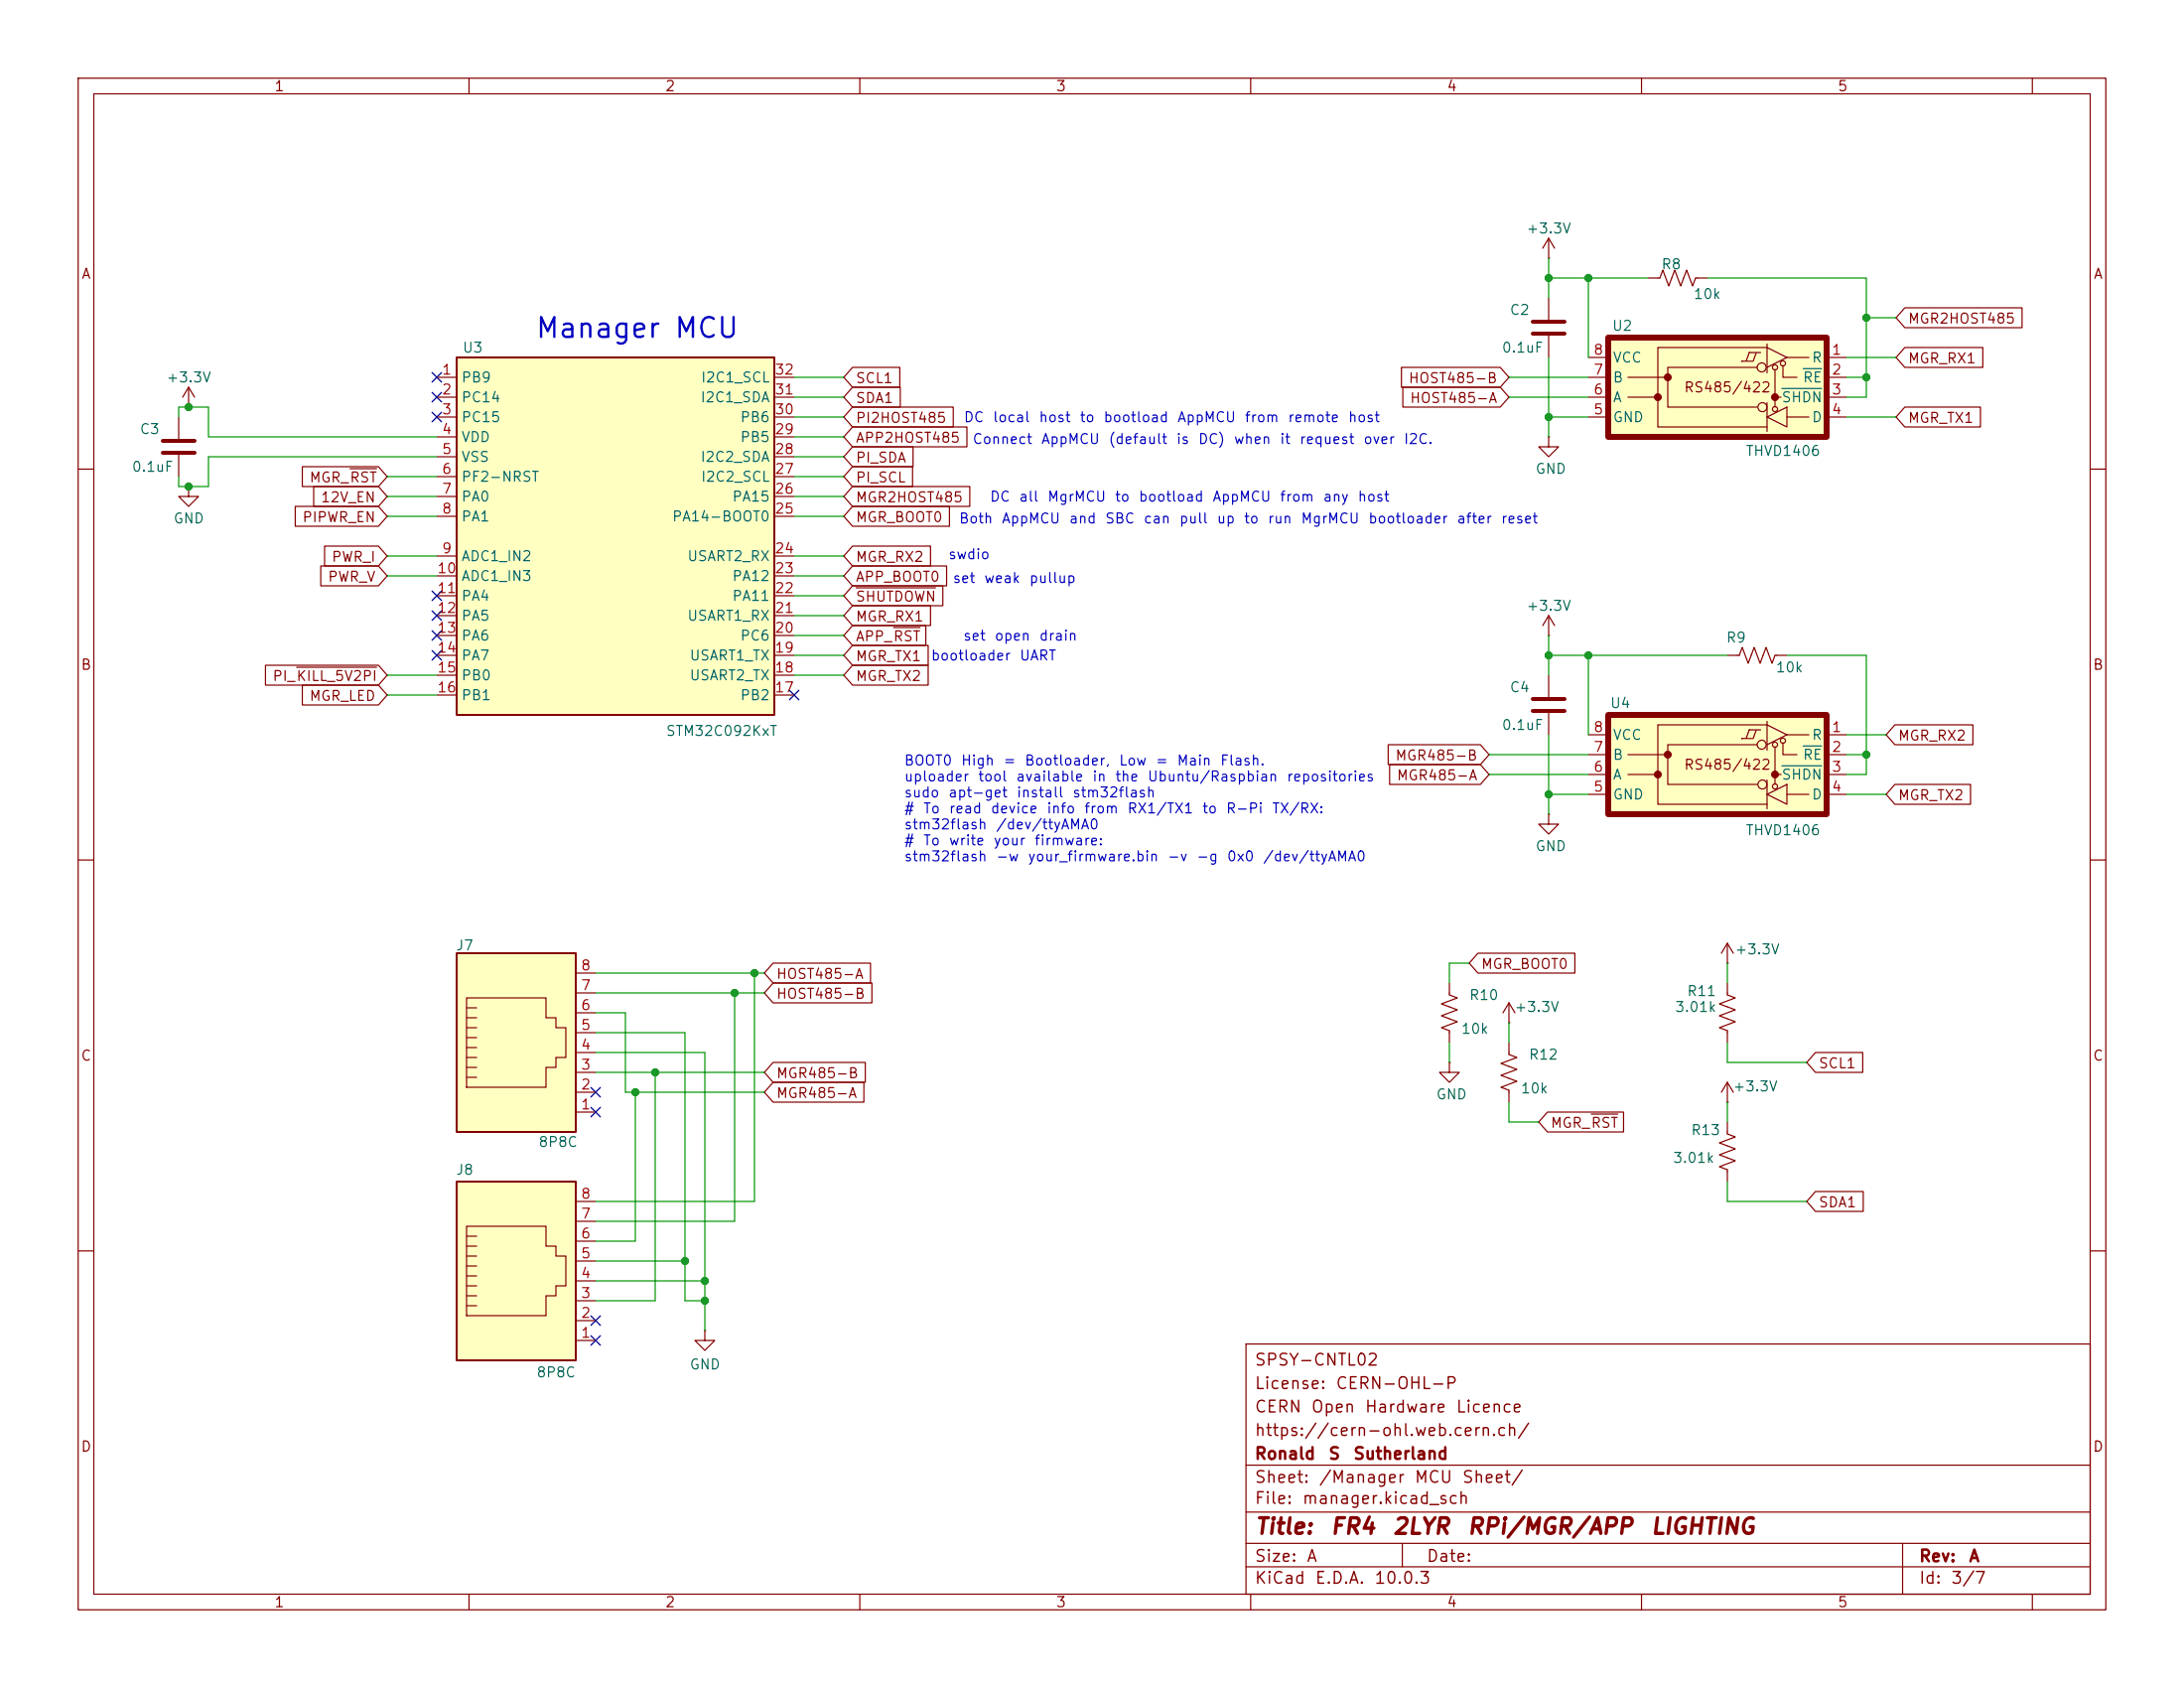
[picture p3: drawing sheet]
<svg xmlns="http://www.w3.org/2000/svg" width="279mm" height="216mm" viewBox="0 0 279 216" stroke-linecap="round" stroke-linejoin="round" font-family="sans-serif">
<g fill="none" stroke="#840000" stroke-width=".15">
<path d="M10 10h259.4v195.9h-259.4zM12 12h255.4v191.9h-255.4zM60 10v2M110 10v2M160 10v2M210 10v2M260 10v2M210.8 35.6h1.5l.4-1.1 .8 2.1 .7-2.1 .8 2.1 .8-2.1 .7 2.1 .4-1h1.5M10 60h2M267.4 60h2M10 110h2M267.4 110h2"/>
<path d="M193 133.4v1.5l1.1 .4-2.1 .7 2.1 .8-2.1 .7 2.1 .8-2.1 .8 1 .3v1.6M10 160h2M159.4 171.9h108v32h-108zM267.4 160h2M159.4 197.4h108M159.4 193.4h108M159.4 187.4h108M179.4 197.4v3M243.4 197.4v6.5M60 203.9v2M110 203.9v2M159.4 200.4h108"/>
<path d="M160 203.9v2M210 203.9v2M260 203.9v2"/>
</g>
<path d="M205.7 43.2h28v12.7h-28z" fill="#ffffc2"/>
<g fill="none" stroke="#840000" stroke-width=".15">
<path d="M203.2 53.3h2.5M203.2 45.7h2.5M203.2 48.3h2.5M203.2 50.8h2.5M208.3 48.3h5.1M208.3 50.8h3.8M222.8 46.2h1.5M223.8 45.2l-.4 1M223.8 45.1h1.4M224.7 45.2l-.4 1M224.8 47h-11.4v5.1h11.4M226.1 51.5v3.7"/>
<path d="M226.1 44.5l2.5 1.2-2.5 1.3zM226.1 53.3l2.5-1.2v2.5zM226.1 44v.5h-14v10.1h14M226.1 47v.7M227.1 47.2v3.6M227.8 50.8h-.7v1.3M228.1 46.7v1.6h1.8M228.6 53.3h2.8M228.6 45.7h2.8M233.7 53.3h2.5M233.7 45.7h2.5M233.7 48.3h2.5"/>
<path d="M233.7 50.8h2.5M24.1 62.2v1.3h1.3l-1.3 1.3-1.2-1.3h1.2M24.1 62.2h.1M198.1 86.4v2.8M198.1 91.2v2.8M185.4 135.9v1.3h1.3l-1.3 1.2-1.3-1.2h1.3M185.4 135.9h.1M221 123.2h.1M221 125.7v1.6l1 .3-2 .8 2 .8-2 .7 2 .8-2 .7 1 .4v1.6M221 138.4l-.8 1.3M221 138.4l.7 1.3M221 120.7v2.5"/>
<path d="M221 138.4v2.6M221 120.7l-.8 1.2M221 120.7l.7 1.2M221 141h.1"/>
<circle cx="225.4" cy="47" r=".58"/>
<circle cx="225.5" cy="52.1" r=".58"/>
<circle cx="227.1" cy="47" r=".32"/>
<circle cx="227.1" cy="52.3" r=".32"/>
<circle cx="228.1" cy="46.5" r=".32"/>
</g>
<path d="M205.7 43.2h28v12.7h-28z" fill="none" stroke="#840000" stroke-width=".76"/>
<g fill="#840000" stroke="#840000" stroke-width=".51">
<circle cx="227.1" cy="50.8" r=".25"/>
<circle cx="213.4" cy="48.3" r=".25"/>
<circle cx="212.1" cy="50.8" r=".25"/>
</g>
<path d="M228 49.7h5M230.7 47.2h2.3" fill="none" stroke="#006464" stroke-width=".15"/>
<path d="M196.1 89.4h4.1M196.1 90.9h4.1" fill="none" stroke="#840000" stroke-width=".51"/>
<path d="M205.7 91.4h28v12.7h-28z" fill="#ffffc2"/>
<g fill="none" stroke="#840000" stroke-width=".15">
<path d="M203.2 94h2.5M203.2 96.5h2.5M203.2 99.1h2.5M208.3 96.5h5.1M208.3 99.1h3.8M222.8 94.5h1.5M223.8 93.4l-.4 1M223.8 93.4h1.4M224.7 93.4l-.4 1M224.8 95.3h-11.4v5h11.4M226.1 99.8v3.6M226.1 92.7l2.5 1.3-2.5 1.3z"/>
<path d="M226.1 92.3v.4h-14v10.2h14M226.1 95.3v.6M227.1 95.5v3.6M227.8 99.1h-.7v1.2M228.1 95v1.5h1.8M228.6 94h2.8M233.7 94h2.5M233.7 96.5h2.5M233.7 99.1h2.5M203.2 101.6h2.5M226.1 101.6l2.5-1.3v2.6zM228.6 101.6h2.8"/>
<path d="M233.7 101.6h2.5"/>
<circle cx="225.4" cy="95.2" r=".58"/>
<circle cx="227.1" cy="95.3" r=".32"/>
<circle cx="228.1" cy="94.7" r=".32"/>
<circle cx="225.5" cy="100.3" r=".58"/>
<circle cx="227.1" cy="100.6" r=".32"/>
</g>
<path d="M205.7 91.4h28v12.7h-28z" fill="none" stroke="#840000" stroke-width=".76"/>
<g fill="#840000" stroke="#840000" stroke-width=".51">
<circle cx="227.1" cy="99.1" r=".25"/>
<circle cx="213.4" cy="96.5" r=".25"/>
<circle cx="212.1" cy="99.1" r=".25"/>
</g>
<path d="M228 98h5M230.7 95.4h2.3" fill="none" stroke="#006464" stroke-width=".15"/>
<path d="M58.4 45.7h40.7v45.7h-40.7z" fill="#ffffc2"/>
<path d="M58.4 45.7h40.7v45.7h-40.7z" fill="none" stroke="#840000" stroke-width=".25"/>
<g fill="none" stroke="#840000" stroke-width=".15">
<path d="M55.9 48.3h2.5M55.9 50.8h2.5M55.9 53.3h2.5M55.9 55.9h2.5M55.9 58.4h2.5M99.1 48.3h2.5M99.1 50.8h2.5M99.1 53.3h2.5M99.1 55.9h2.5M99.1 58.4h2.5M55.9 61h2.5M55.9 63.5h2.5"/>
<path d="M55.9 66h2.5M55.9 71.1h2.5M55.9 73.7h2.5M55.9 76.2h2.5M55.9 78.7h2.5M99.1 61h2.5M99.1 63.5h2.5M99.1 66h2.5M99.1 71.1h2.5M99.1 73.7h2.5M99.1 76.2h2.5M99.1 78.7h2.5"/>
<path d="M55.9 81.3h2.5M55.9 83.8h2.5M55.9 86.4h2.5M55.9 88.9h2.5M99.1 81.3h2.5M99.1 83.8h2.5M99.1 86.4h2.5M99.1 88.9h2.5M198.1 104.1v1.3h1.3l-1.3 1.3-1.3-1.3h1.3M198.1 104.1h.1M90.2 170.2v1.3h1.2l-1.2 1.2-1.3-1.2h1.3M90.2 170.2h.1"/>
</g>
<path d="M58.4 151.1h15.3v22.9h-15.3z" fill="#ffffc2"/>
<g fill="none" stroke="#840000" stroke-width=".15">
<path d="M22.9 53.3v2.8M22.9 58.2v2.8M24.1 52.1h.1M24.1 49.5l-.7 1.3M24.1 49.5l.8 1.3M24.1 49.5v2.6M59.7 156.8h10.1v2.6h1.3v1.3h1.3v3.8h-1.3v1.2h-1.3v2.6h-10.1zM59.7 158.1h1.3M59.7 159.4h1.3M73.7 158.8h2.5M73.7 156.2h2.5M73.7 153.7h2.5"/>
<path d="M59.7 161.9h1.3M59.7 163.2h1.3M59.7 164.5h1.3M59.7 165.7h1.3M59.7 167h1.3M59.7 160.7h1.3M73.7 171.5h2.5M73.7 168.9h2.5M73.7 166.4h2.5M73.7 163.8h2.5M73.7 161.3h2.5"/>
</g>
<path d="M58.4 151.1h15.3v22.9h-15.3z" fill="none" stroke="#840000" stroke-width=".25"/>
<path d="M20.8 56.4h4.1M20.8 57.9h4.1" fill="none" stroke="#840000" stroke-width=".51"/>
<path d="M58.4 121.9h15.3v22.9h-15.3z" fill="#ffffc2"/>
<g fill="none" stroke="#840000" stroke-width=".15">
<path d="M198.1 33h.1M198.1 30.5v2.5M198.1 38.1v2.8M198.1 30.5l-.7 1.3M198.1 30.5l.8 1.3M243.7 39.4h15v2.5h-15l-1.1-1.3zM38.7 59.7h9.7l1.1 1.3-1.1 1.2h-9.7zM44.8 59.9h3.4M109.1 52.1h12.8v2.5h-12.8l-1.2-1.3zM109.1 47h6v2.5h-6l-1.2-1.2zM109.1 59.7h7.6v2.5h-7.6l-1.2-1.2zM109.1 49.5h6.1v2.6h-6.1l-1.2-1.3z"/>
<path d="M109.1 57.1h7.7v2.6h-7.7l-1.2-1.3zM109.1 54.6h14.6v2.6h-14.6l-1.2-1.3zM179.3 47h12.6l1.1 1.3-1.1 1.2h-12.6zM179.5 49.5h12.4l1.1 1.3-1.1 1.3h-12.4zM198.1 55.9v1.3h1.3l-1.3 1.2-1.3-1.2h1.3M198.1 55.9h.1M198.1 42.9v2.8M243.7 52.1h9.7v2.5h-9.7l-1.1-1.3zM243.7 44.4h10v2.6h-10l-1.1-1.3zM37.8 64.8h10.6l1.1 1.2-1.1 1.3h-10.6zM40.1 62.2h8.3l1.1 1.3-1.1 1.3h-8.3zM41 72.4h7.4l1.1 1.3-1.1 1.2h-7.4z"/>
<path d="M41.5 69.8h6.9l1.1 1.3-1.1 1.3h-6.9zM109.1 72.4h12v2.5h-12l-1.2-1.2zM109.1 74.9h11.5v2.6h-11.5l-1.2-1.3zM109.1 77.5h9.9v2.5h-9.9l-1.2-1.3zM109.1 69.8h9.9v2.6h-9.9l-1.2-1.3zM109.1 64.8h12.4v2.5h-12.4l-1.2-1.3zM109.1 62.2h15v2.6h-15l-1.2-1.3zM109.5 75.2h10.2M198.1 78.7v2.6M198.1 78.7l-.7 1.3M198.1 78.7l.8 1.3M34 85.1h14.4l1.1 1.3-1.1 1.2h-14.4z"/>
<path d="M37.9 85.3h10.3M38.7 87.6h9.7l1.1 1.3-1.1 1.3h-9.7zM109.1 80h9.3v2.6h-9.3l-1.2-1.3zM109.1 85.1h9.6v2.5h-9.6l-1.2-1.2zM109.1 82.5h9.6v2.6h-9.6l-1.2-1.3zM114.3 80.3h3.4M177.6 95.2h11.8l1.1 1.3-1.1 1.3h-11.8zM177.8 97.8h11.6l1.1 1.3-1.1 1.2h-11.6zM198.1 81.3h.1M221 83.8h1.5l.4-1 .7 2 .8-2 .8 2 .7-2 .8 2 .4-1h1.5M242.4 92.7h10v2.6h-10l-1.1-1.3zM242.4 100.3h9.7v2.6h-9.7l-1.1-1.3z"/>
<path d="M59.7 132.7h1.3M59.7 134h1.3M59.7 135.3h1.3M59.7 136.5h1.3M59.7 137.8h1.3M59.7 127.6h10.1v2.6h1.3v1.2h1.3v3.9h-1.3v1.2h-1.3v2.6h-10.1zM59.7 131.4h1.3M59.7 128.9h1.3M59.7 130.2h1.3M73.7 139.7h2.5M73.7 137.2h2.5M73.7 134.6h2.5"/>
<path d="M73.7 132.1h2.5M73.7 129.5h2.5M73.7 127h2.5M73.7 124.5h2.5M98.9 125.7h12.6v2.6h-12.6l-1.1-1.3zM98.9 138.4h11.6v2.6h-11.6l-1.1-1.3zM98.9 123.2h12.5v2.5h-12.5l-1.1-1.2zM98.9 135.9h11.8v2.5h-11.8l-1.1-1.2zM185.4 125.7v1.6l1 .3-2 .8 2 .8-2 .7 2 .8-2 .7 1 .4v1.6M189.1 121.9h12.4v2.6h-12.4l-1.1-1.3zM193 130.8h.1M193 128.3l-.7 1.2"/>
<path d="M193 128.3l.8 1.2M193 128.3v2.5M232.3 134.6h6v2.6h-6l-1.2-1.3zM73.7 142.2h2.5M198 142.2h9.7v2.6h-9.7l-1.2-1.3zM203.6 142.5h3.4M221 143.5v1.5l1 .4-2 .8 2 .7-2 .8 2 .8-2 .7 1 .4v1.5M232.3 152.4h6.1v2.5h-6.1l-1.2-1.2z"/>
</g>
<path d="M58.4 121.9h15.3v22.9h-15.3z" fill="none" stroke="#840000" stroke-width=".25"/>
<path d="M196.1 41.1h4.1M196.1 42.7h4.1" fill="none" stroke="#840000" stroke-width=".51"/>
<g fill="none" stroke="#009600" stroke-width=".15">
<path d="M198.1 33v5.1M198.1 35.6h12.7M203.2 35.6v10.1M218.4 35.6h20.4v15.2h-2.6M22.9 53.3v-1.2h3.8v3.8h29.2M55.9 58.4h-29.2v3.8h-3.8v-1.2M101.6 48.3h6.3M101.6 55.9h6.3M101.6 58.4h6.3M101.6 50.8h6.3M101.6 53.3h6.3M193 48.3h10.2"/>
<path d="M193 50.8h10.2M198.1 53.3h5.1M198.1 45.7v10.2M236.2 48.3h2.6M236.2 53.3h6.4M236.2 45.7h6.4M238.8 40.6h3.8M49.5 73.7h6.4M49.5 63.5h6.4M49.5 61h6.4M49.5 66h6.4M49.5 71.1h6.4"/>
<path d="M101.6 73.7h6.3M101.6 76.2h6.3M101.6 63.5h6.3M101.6 61h6.3M101.6 66h6.3M101.6 71.1h6.3M101.6 78.7h6.3M49.5 88.9h6.4M49.5 86.4h6.4M101.6 86.4h6.3M101.6 83.8h6.3M101.6 81.3h6.3"/>
<path d="M190.5 99.1h12.7M190.5 96.5h12.7M198.1 81.3v5.1M198.1 94v10.1M198.1 83.8h22.9M203.2 83.8v10.2M228.6 83.8h10.2v15.3h-2.6M236.2 96.5h2.6M236.2 94h5.1M198.1 101.6h5.1M236.2 101.6h5.1M76.2 129.5h3.8v10.2h17.8"/>
<path d="M76.2 132.1h11.4v34.3h2.6M76.2 134.6h14v35.6M76.2 124.5h21.6M76.2 137.2h21.6M76.2 127h21.6M81.3 139.7v19.1h-5.1M83.8 137.2v29.2h-7.6M94 127v29.2h-17.8M96.5 124.5v29.2h-20.3M185.4 133.4v2.5M188 123.2h-2.6v2.5M193 130.8v2.6"/>
<path d="M221 123.2v2.5M221 133.4v2.5h10.1M193 141v2.5h3.8M221 151.1v2.6h10.1M221 141v2.5M76.2 161.3h11.4M76.2 163.8h14"/>
</g>
<g fill="none" stroke="#000084" stroke-width=".15">
<path d="M55.3 50.2l1.2 1.2M55.3 52.7l1.2 1.2M55.3 47.7l1.2 1.2M56.5 50.2l-1.2 1.2M56.5 52.7l-1.2 1.2M56.5 47.7l-1.2 1.2M55.3 75.6l1.2 1.2M55.3 78.1l1.2 1.2M56.5 75.6l-1.2 1.2M56.5 78.1l-1.2 1.2M55.3 80.7l1.2 1.2M55.3 83.2l1.2 1.2"/>
<path d="M56.5 80.7l-1.2 1.2M56.5 83.2l-1.2 1.2M101 88.3l1.2 1.2M102.2 88.3l-1.2 1.2M75.6 139.1l1.2 1.2M76.8 139.1l-1.2 1.2M75.6 141.6l1.2 1.2M76.8 141.6l-1.2 1.2M75.6 170.8l1.2 1.3M75.6 168.3l1.2 1.2M76.8 170.8l-1.2 1.3M76.8 168.3l-1.2 1.2"/>
</g>
<g fill="#009600" stroke="#009600" stroke-width=".13">
<circle cx="24.1" cy="62.2" r=".46"/>
<circle cx="24.1" cy="52.1" r=".46"/>
<circle cx="90.2" cy="163.8" r=".46"/>
<circle cx="90.2" cy="166.4" r=".46"/>
<circle cx="94" cy="127" r=".46"/>
<circle cx="96.5" cy="124.5" r=".46"/>
<circle cx="87.6" cy="161.3" r=".46"/>
<circle cx="83.8" cy="137.2" r=".46"/>
<circle cx="81.3" cy="139.7" r=".46"/>
<circle cx="198.1" cy="101.6" r=".46"/>
<circle cx="238.8" cy="96.5" r=".46"/>
<circle cx="238.8" cy="40.6" r=".46"/>
<circle cx="198.1" cy="83.8" r=".46"/>
<circle cx="203.2" cy="83.8" r=".46"/>
<circle cx="238.8" cy="48.3" r=".46"/>
<circle cx="203.2" cy="35.6" r=".46"/>
<circle cx="198.1" cy="35.6" r=".46"/>
<circle cx="198.1" cy="53.3" r=".46"/>
</g>
<text font-size="2.5" fill="#0000c2" x="68.4" y="43.9">Manager MCU</text>
<g font-size="2" fill="#840000">
<text x="160.4" y="196.7">Title:</text>
<text x="170.1" y="196.7">FR4</text>
<text x="178" y="196.7">2LYR</text>
<text x="187.6" y="196.7">RPi/MGR/APP</text>
<text x="211" y="196.7">LIGHTING</text>
</g>
<g font-size="1.5" fill="#840000">
<text x="160.4" y="178">License:</text>
<text x="160.4" y="175">SPSY-CNTL02</text>
<text x="170.8" y="178">CERN-OHL-P</text>
<text x="160.4" y="184">https://cern-ohl.web.cern.ch/</text>
<text x="160.4" y="181">CERN</text>
<text x="167.6" y="181">Open</text>
<text x="174.5" y="181">Hardware</text>
<text x="186.2" y="181">Licence</text>
<text x="160.4" y="190">Sheet:</text>
<text x="160.4" y="187">Ronald</text>
<text x="168.6" y="190">/Manager</text>
<text x="169.9" y="187">S</text>
<text x="173" y="187">Sutherland</text>
<text x="180.9" y="190">MCU</text>
<text x="186.9" y="190">Sheet/</text>
<text x="160.4" y="192.7">File:</text>
<text x="166.5" y="192.7">manager.kicad_sch</text>
<text x="160.4" y="202.9">KiCad</text>
<text x="160.4" y="200.1">Size:</text>
<text x="167.1" y="200.1">A</text>
<text x="168.1" y="202.9">E.D.A.</text>
<text x="175.7" y="202.9">10.0.3</text>
<text x="182.4" y="200.1">Date:</text>
<text x="245.4" y="200.1">Rev:</text>
<text x="245.4" y="202.9">Id:</text>
<text x="249.5" y="202.9">3/7</text>
<text x="251.8" y="200.1">A</text>
</g>
<g font-size="1.3" fill="#840000">
<text x="35" y="12">1</text>
<text x="85" y="12">2</text>
<text x="135" y="12">3</text>
<text x="185" y="12">4</text>
<text x="235" y="12">5</text>
<text x="10.3" y="36">A</text>
<text x="267.7" y="36">A</text>
<text x="244" y="41.7">MGR2HOST485</text>
<text x="244" y="46.8">MGR_RX1</text>
<text x="109.4" y="49.3">SCL1</text>
<text x="109.4" y="51.9">SDA1</text>
<text x="180.1" y="49.3">HOST485-B</text>
<text x="180.3" y="51.9">HOST485-A</text>
<text x="215.3" y="50.5">RS485/422</text>
<text x="109.4" y="54.4">PI2HOST485</text>
<text x="109.4" y="59.5">PI_SDA</text>
<text x="109.4" y="56.9">APP2HOST485</text>
<text x="244" y="54.4">MGR_TX1</text>
<text x="39.5" y="62">MGR_RST</text>
<text x="40.9" y="64.6">12V_EN</text>
<text x="109.4" y="62">PI_SCL</text>
<text x="109.4" y="64.6">MGR2HOST485</text>
<text x="38.6" y="67.1">PIPWR_EN</text>
<text x="109.4" y="67.1">MGR_BOOT0</text>
<text x="41.9" y="74.7">PWR_V</text>
<text x="42.3" y="72.2">PWR_I</text>
<text x="109.4" y="74.7">APP_BOOT0</text>
<text x="109.4" y="77.3">SHUTDOWN</text>
<text x="109.4" y="72.2">MGR_RX2</text>
<text x="109.4" y="82.3">APP_RST</text>
<text x="109.4" y="79.8">MGR_RX1</text>
<text x="10.3" y="86">B</text>
<text x="34.8" y="87.4">PI_KILL_5V2PI</text>
<text x="39.5" y="90">MGR_LED</text>
<text x="109.4" y="87.4">MGR_TX2</text>
<text x="109.4" y="84.9">MGR_TX1</text>
<text x="267.7" y="86">B</text>
<text x="242.7" y="95">MGR_RX2</text>
<text x="178.4" y="97.6">MGR485-B</text>
<text x="178.6" y="100.1">MGR485-A</text>
<text x="215.3" y="98.8">RS485/422</text>
<text x="242.7" y="102.7">MGR_TX2</text>
<text x="99.2" y="125.5">HOST485-A</text>
<text x="189.4" y="124.3">MGR_BOOT0</text>
<text x="99.2" y="128.1">HOST485-B</text>
<text x="10.3" y="136">C</text>
<text x="232.6" y="137">SCL1</text>
<text x="267.7" y="136">C</text>
<text x="99.2" y="140.8">MGR485-A</text>
<text x="99.2" y="138.2">MGR485-B</text>
<text x="198.3" y="144.6">MGR_RST</text>
<text x="232.6" y="154.7">SDA1</text>
<text x="10.3" y="186">D</text>
<text x="267.7" y="186">D</text>
<text x="35" y="205.9">1</text>
<text x="85" y="205.9">2</text>
<text x="135" y="205.9">3</text>
<text x="185" y="205.9">4</text>
<text x="235" y="205.9">5</text>
</g>
<g font-size="1.3" fill="#006464">
<text x="195.2" y="30.2">+3.3V</text>
<text x="212.4" y="34.8">R8</text>
<text x="193" y="40.6">C2</text>
<text x="216.6" y="38.6">10k</text>
<text x="59.1" y="45.4">U3</text>
<text x="192" y="45.4">0.1uF</text>
<text x="206.1" y="42.6">U2</text>
<text x="206.2" y="46.7">VCC</text>
<text x="231.7" y="46.7">R</text>
<text x="21.2" y="49.2">+3.3V</text>
<text x="58.9" y="49.2">PB9</text>
<text x="58.9" y="51.8">PC14</text>
<text x="89.5" y="51.8">I2C1_SDA</text>
<text x="89.6" y="49.2">I2C1_SCL</text>
<text x="206.2" y="51.8">A</text>
<text x="206.2" y="49.2">B</text>
<text x="227.8" y="51.8">SHDN</text>
<text x="230.5" y="49.2">RE</text>
<text x="17.8" y="55.8">C3</text>
<text x="58.9" y="54.3">PC15</text>
<text x="58.9" y="56.9">VDD</text>
<text x="58.9" y="59.4">VSS</text>
<text x="89.5" y="59.4">I2C2_SDA</text>
<text x="94.6" y="56.9">PB5</text>
<text x="94.6" y="54.3">PB6</text>
<text x="206.2" y="54.3">GND</text>
<text x="223.2" y="58.6">THVD1406</text>
<text x="231.7" y="54.3">D</text>
<text x="16.8" y="60.7">0.1uF</text>
<text x="58.9" y="61.9">PF2-NRST</text>
<text x="58.9" y="64.5">PA0</text>
<text x="89.6" y="61.9">I2C2_SCL</text>
<text x="93.6" y="64.5">PA15</text>
<text x="196.3" y="60.9">GND</text>
<text x="22.1" y="67.3">GND</text>
<text x="58.9" y="67">PA1</text>
<text x="85.9" y="67">PA14-BOOT0</text>
<text x="58.9" y="72.1">ADC1_IN2</text>
<text x="58.9" y="74.6">ADC1_IN3</text>
<text x="58.9" y="77.2">PA4</text>
<text x="87.8" y="72.1">USART2_RX</text>
<text x="93.6" y="77.2">PA11</text>
<text x="93.6" y="74.6">PA12</text>
<text x="58.9" y="79.7">PA5</text>
<text x="58.9" y="82.3">PA6</text>
<text x="87.8" y="79.7">USART1_RX</text>
<text x="94.6" y="82.3">PC6</text>
<text x="195.2" y="78.4">+3.3V</text>
<text x="220.7" y="82.5">R9</text>
<text x="58.9" y="84.8">PA7</text>
<text x="58.9" y="87.3">PB0</text>
<text x="58.9" y="89.9">PB1</text>
<text x="88.1" y="87.3">USART2_TX</text>
<text x="88.1" y="84.8">USART1_TX</text>
<text x="94.6" y="89.9">PB2</text>
<text x="193" y="88.9">C4</text>
<text x="227.1" y="86.3">10k</text>
<text x="85.1" y="94.4">STM32C092KxT</text>
<text x="192" y="93.7">0.1uF</text>
<text x="205.9" y="90.9">U4</text>
<text x="206.2" y="95">VCC</text>
<text x="231.7" y="95">R</text>
<text x="206.2" y="100">A</text>
<text x="206.2" y="97.5">B</text>
<text x="227.8" y="100">SHDN</text>
<text x="230.5" y="97.5">RE</text>
<text x="206.2" y="102.6">GND</text>
<text x="223.2" y="107.1">THVD1406</text>
<text x="231.7" y="102.6">D</text>
<text x="196.3" y="109.2">GND</text>
<text x="58.2" y="121.9">J7</text>
<text x="221.8" y="122.4">+3.3V</text>
<text x="187.9" y="128.2">R10</text>
<text x="193.7" y="129.7">+3.3V</text>
<text x="214.2" y="129.7">3.01k</text>
<text x="215.7" y="127.7">R11</text>
<text x="186.8" y="132.5">10k</text>
<text x="195.5" y="135.8">R12</text>
<text x="183.6" y="140.9">GND</text>
<text x="194.5" y="140.2">10k</text>
<text x="221.6" y="139.9">+3.3V</text>
<text x="68.8" y="147">8P8C</text>
<text x="213.9" y="149.1">3.01k</text>
<text x="216.2" y="145.5">R13</text>
<text x="58.2" y="150.6">J8</text>
<text x="68.5" y="176.5">8P8C</text>
<text x="88.1" y="175.5">GND</text>
</g>
<g font-size="1.3" fill="#a90000">
<text x="203.8" y="45.7">8</text>
<text x="234.2" y="45.7">1</text>
<text x="56.4" y="48.2">1</text>
<text x="56.4" y="50.8">2</text>
<text x="56.4" y="53.3">3</text>
<text x="99" y="53.3">30</text>
<text x="99" y="50.8">31</text>
<text x="99" y="48.2">32</text>
<text x="203.8" y="53.3">5</text>
<text x="203.8" y="50.8">6</text>
<text x="203.8" y="48.2">7</text>
<text x="234.2" y="48.2">2</text>
<text x="234.2" y="50.8">3</text>
<text x="234.2" y="53.3">4</text>
<text x="56.4" y="55.9">4</text>
<text x="56.4" y="58.4">5</text>
<text x="99" y="58.4">28</text>
<text x="99" y="55.9">29</text>
<text x="56.4" y="60.9">6</text>
<text x="56.4" y="63.5">7</text>
<text x="99" y="63.5">26</text>
<text x="99" y="60.9">27</text>
<text x="56.4" y="66">8</text>
<text x="56.4" y="71.1">9</text>
<text x="99" y="71.1">24</text>
<text x="99" y="66">25</text>
<text x="55.8" y="73.6">10</text>
<text x="55.8" y="76.2">11</text>
<text x="99" y="76.2">22</text>
<text x="99" y="73.6">23</text>
<text x="55.8" y="78.7">12</text>
<text x="55.8" y="81.3">13</text>
<text x="55.8" y="83.8">14</text>
<text x="99" y="83.8">19</text>
<text x="99" y="81.3">20</text>
<text x="99" y="78.7">21</text>
<text x="55.8" y="86.3">15</text>
<text x="55.8" y="88.9">16</text>
<text x="99" y="88.9">17</text>
<text x="99" y="86.3">18</text>
<text x="203.8" y="94">8</text>
<text x="234.2" y="94">1</text>
<text x="203.8" y="101.6">5</text>
<text x="203.8" y="99">6</text>
<text x="203.8" y="96.5">7</text>
<text x="234.2" y="96.5">2</text>
<text x="234.2" y="99">3</text>
<text x="234.2" y="101.6">4</text>
<text x="74.2" y="124.4">8</text>
<text x="74.2" y="129.5">6</text>
<text x="74.2" y="127">7</text>
<text x="74.2" y="137.1">3</text>
<text x="74.2" y="134.6">4</text>
<text x="74.2" y="132.1">5</text>
<text x="74.2" y="142.2">1</text>
<text x="74.2" y="139.7">2</text>
<text x="74.2" y="153.6">8</text>
<text x="74.2" y="161.3">5</text>
<text x="74.2" y="158.7">6</text>
<text x="74.2" y="156.2">7</text>
<text x="74.2" y="166.3">3</text>
<text x="74.2" y="163.8">4</text>
<text x="74.2" y="171.4">1</text>
<text x="74.2" y="168.9">2</text>
</g>
<g font-size="1.3" fill="#0000c2">
<text x="123.2" y="54.3">DC</text>
<text x="124.3" y="57.1">Connect</text>
<text x="126.9" y="54.3">local</text>
<text x="132.8" y="54.3">host</text>
<text x="133.1" y="57.1">AppMCU</text>
<text x="138" y="54.3">to</text>
<text x="141.1" y="54.3">bootload</text>
<text x="141.7" y="57.1">(default</text>
<text x="150.4" y="57.1">is</text>
<text x="150.5" y="54.3">AppMCU</text>
<text x="153.2" y="57.1">DC)</text>
<text x="157.7" y="57.1">when</text>
<text x="159.1" y="54.3">from</text>
<text x="163.6" y="57.1">it</text>
<text x="164.7" y="54.3">remote</text>
<text x="166.1" y="57.1">request</text>
<text x="172.4" y="54.3">host</text>
<text x="174.3" y="57.1">over</text>
<text x="179.5" y="57.1">I2C.</text>
<text x="126.5" y="64.5">DC</text>
<text x="130.3" y="64.5">all</text>
<text x="133.9" y="64.5">MgrMCU</text>
<text x="142.5" y="64.5">to</text>
<text x="145.6" y="64.5">bootload</text>
<text x="155" y="64.5">AppMCU</text>
<text x="163.6" y="64.5">from</text>
<text x="169.2" y="64.5">any</text>
<text x="173.6" y="64.5">host</text>
<text x="121.2" y="71.8">swdio</text>
<text x="122.6" y="67.3">Both</text>
<text x="128.1" y="67.3">AppMCU</text>
<text x="136.7" y="67.3">and</text>
<text x="141.3" y="67.3">SBC</text>
<text x="146.2" y="67.3">can</text>
<text x="150.8" y="67.3">pull</text>
<text x="155.6" y="67.3">up</text>
<text x="159" y="67.3">to</text>
<text x="162.1" y="67.3">run</text>
<text x="166.3" y="67.3">MgrMCU</text>
<text x="174.9" y="67.3">bootloader</text>
<text x="186.3" y="67.3">after</text>
<text x="191.9" y="67.3">reset</text>
<text x="121.8" y="74.9">set</text>
<text x="125.8" y="74.9">weak</text>
<text x="131.6" y="74.9">pullup</text>
<text x="123.1" y="82.3">set</text>
<text x="127.1" y="82.3">open</text>
<text x="132.8" y="82.3">drain</text>
<text x="119" y="84.8">bootloader</text>
<text x="130.3" y="84.8">UART</text>
<text x="115.6" y="98.2">BOOT0</text>
<text x="115.6" y="100.3">uploader</text>
<text x="122.8" y="98.2">High</text>
<text x="125" y="100.3">tool</text>
<text x="128.3" y="98.2">=</text>
<text x="129.9" y="100.3">available</text>
<text x="131" y="98.2">Bootloader,</text>
<text x="139.6" y="100.3">in</text>
<text x="142.6" y="100.3">the</text>
<text x="143.1" y="98.2">Low</text>
<text x="146.7" y="100.3">Ubuntu/Raspbian</text>
<text x="147.7" y="98.2">=</text>
<text x="150.5" y="98.2">Main</text>
<text x="156" y="98.2">Flash.</text>
<text x="164.5" y="100.3">repositories</text>
<text x="115.6" y="102.3">sudo</text>
<text x="115.6" y="104.4">#</text>
<text x="115.6" y="106.4">stm32flash</text>
<text x="118" y="104.4">To</text>
<text x="121.2" y="102.3">apt-get</text>
<text x="121.3" y="104.4">read</text>
<text x="126.6" y="104.4">device</text>
<text x="127.3" y="106.4">/dev/ttyAMA0</text>
<text x="129.9" y="102.3">install</text>
<text x="133.8" y="104.4">info</text>
<text x="137.1" y="102.3">stm32flash</text>
<text x="138.6" y="104.4">from</text>
<text x="144.1" y="104.4">RX1/TX1</text>
<text x="153.7" y="104.4">to</text>
<text x="156.7" y="104.4">R-Pi</text>
<text x="162.6" y="104.4">TX/RX:</text>
<text x="115.6" y="108.4">#</text>
<text x="115.6" y="110.5">stm32flash</text>
<text x="118" y="108.4">To</text>
<text x="121.3" y="108.4">write</text>
<text x="127" y="108.4">your</text>
<text x="127.3" y="110.5">-w</text>
<text x="131.4" y="110.5">your_firmware.bin</text>
<text x="132.2" y="108.4">firmware:</text>
<text x="149.3" y="110.5">-v</text>
<text x="153" y="110.5">-g</text>
<text x="156.9" y="110.5">0x0</text>
<text x="161.5" y="110.5">/dev/ttyAMA0</text>
</g>
</svg>
